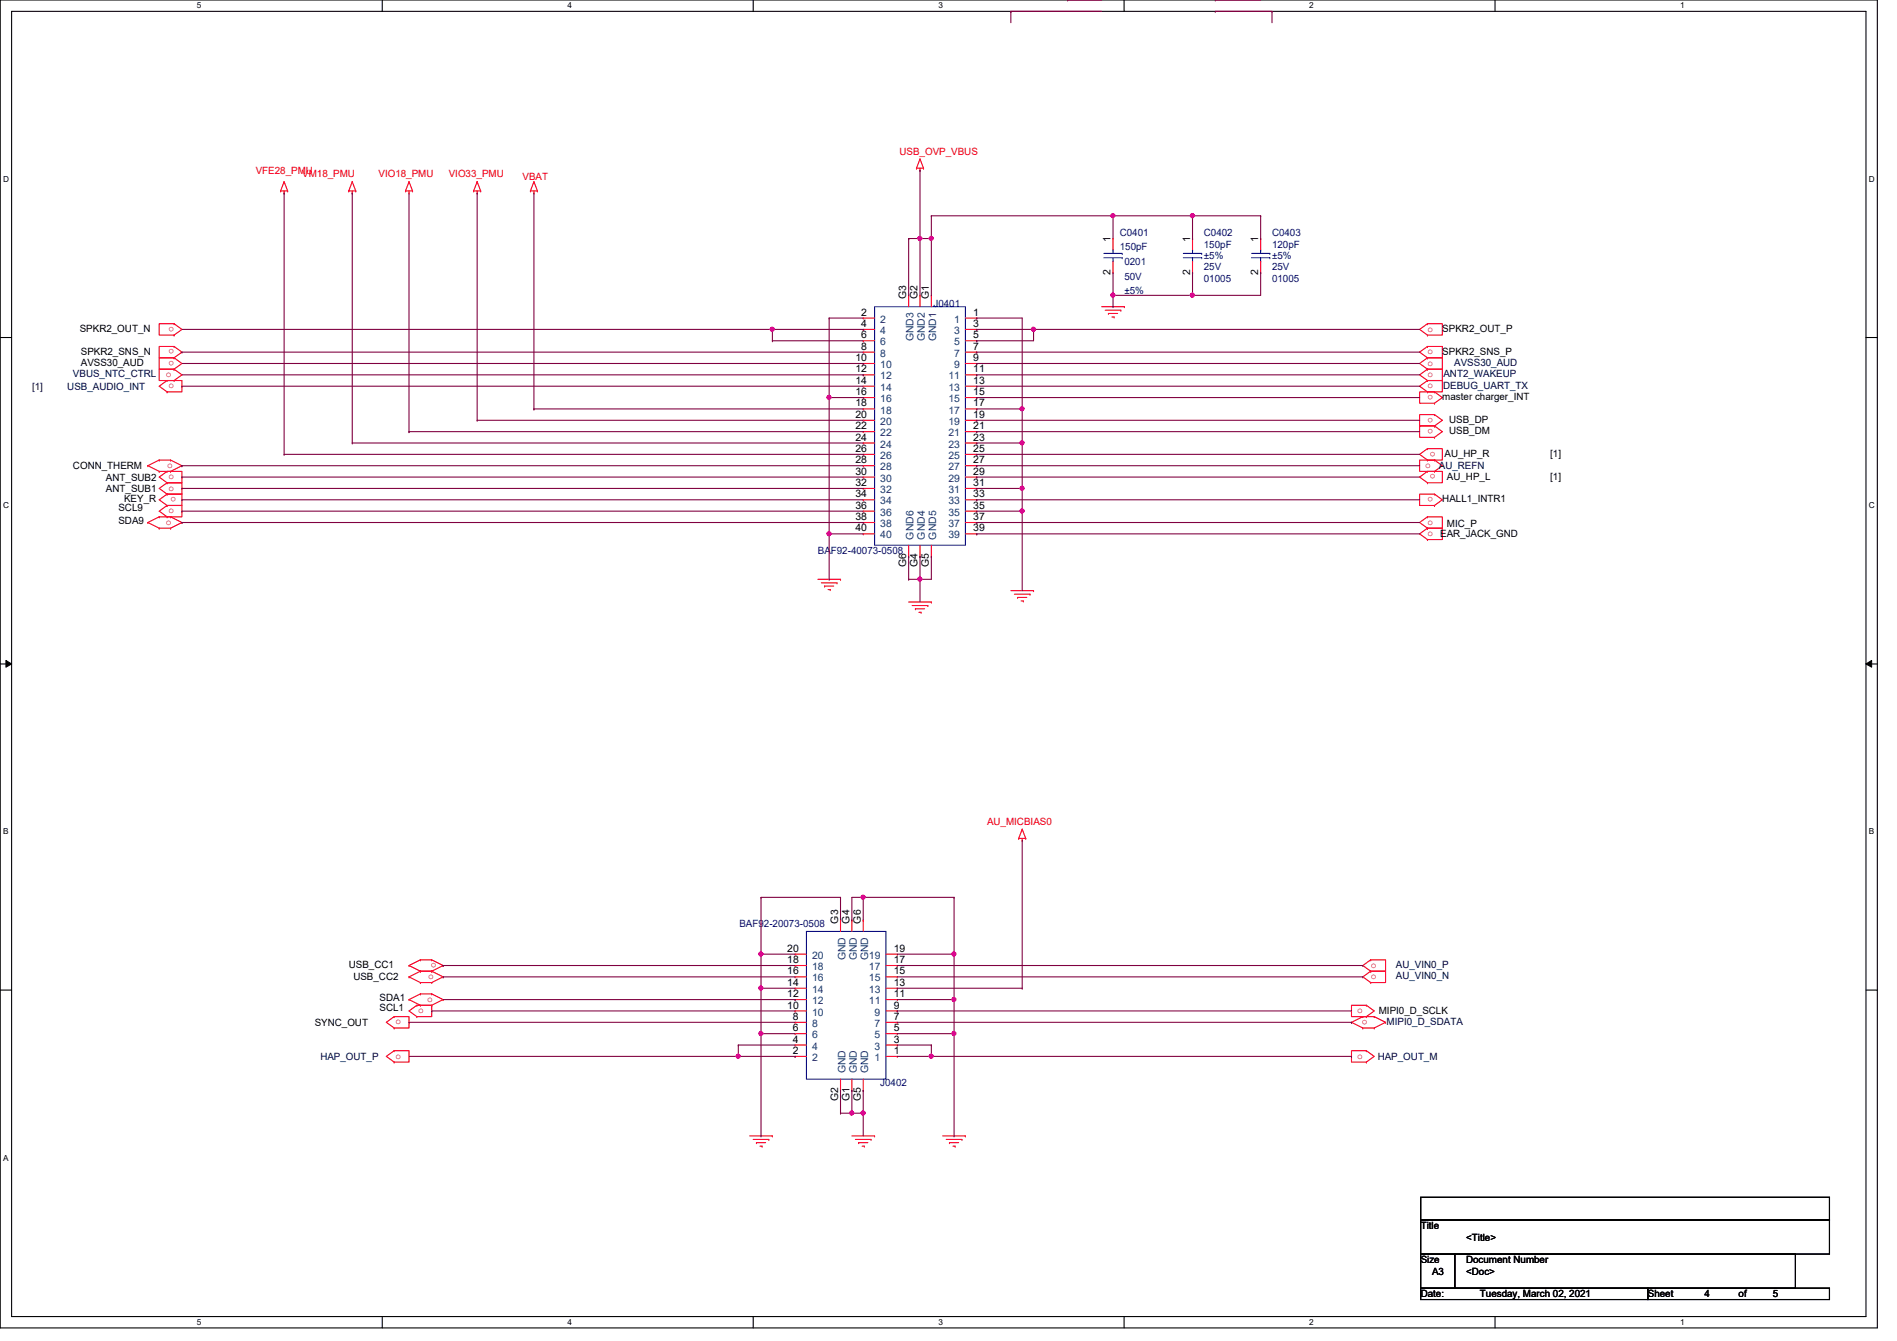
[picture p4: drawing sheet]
<svg xmlns="http://www.w3.org/2000/svg" width="297mm" height="210mm" viewBox="0 0 297 210" stroke-linecap="round" stroke-linejoin="round" font-family="sans-serif">
<path d="M0 0h294v207.9h-294zM1.8 1.8h290.4v204.3h-290.4z" fill="none" stroke="#000" stroke-width=".17"/>
<g fill="#fff">
<path d="M30.8 .2h.7v1.4h-.7z"/>
<path d="M30.8 206.2h.7v1.4h-.7z"/>
</g>
<path d="M59.9 0v1.8M59.9 206.1v1.8" fill="none" stroke="#000" stroke-width=".17"/>
<g fill="#fff">
<path d="M88.9 .2h.6v1.4h-.6z"/>
<path d="M88.9 206.2h.6v1.4h-.6z"/>
</g>
<path d="M117.9 0v1.8M117.9 206.1v1.8" fill="none" stroke="#000" stroke-width=".17"/>
<g fill="#fff">
<path d="M146.9 .2h.7v1.4h-.7z"/>
<path d="M146.9 206.2h.7v1.4h-.7z"/>
</g>
<path d="M176 0v1.8M176 206.1v1.8" fill="none" stroke="#000" stroke-width=".17"/>
<g fill="#fff">
<path d="M205 .2h.7v1.4h-.7z"/>
<path d="M205 206.2h.7v1.4h-.7z"/>
</g>
<path d="M234.1 0v1.8M234.1 206.1v1.8" fill="none" stroke="#000" stroke-width=".17"/>
<g fill="#fff">
<path d="M263.1 .2h.7v1.4h-.7z"/>
<path d="M263.1 206.2h.7v1.4h-.7z"/>
<path d="M.5 27.3h.9v1.4h-.9z"/>
<path d="M292.6 27.3h.9v1.4h-.9z"/>
<path d="M.5 78.4h.9v1.4h-.9z"/>
<path d="M292.6 78.4h.9v1.4h-.9z"/>
</g>
<path d="M0 52.8h1.8M292.2 52.8h1.8" fill="none" stroke="#000" stroke-width=".17"/>
<g fill="#fff">
<path d="M.5 129.5h.8v1.4h-.8z"/>
<path d="M292.6 129.5h.9v1.4h-.9z"/>
</g>
<path d="M0 103.9h1.8M292.2 103.9h1.8" fill="none" stroke="#000" stroke-width=".17"/>
<path d="M.9 103.4l.9 .5-.9 .5zM292.2 103.9l.9-.5v1z" fill="#000"/>
<path d="M.9 103.4l.9 .5-.9 .5zM292.2 103.9l.9-.5v1z" fill="none" stroke="#000" stroke-width=".16"/>
<path d="M.5 180.5h.8v1.4h-.8z" fill="#fff"/>
<path d="M0 155h1.8M292.2 155h1.8M222.5 187.4h64v3.6h-64zM222.5 191h64v5.3h-64zM222.5 196.3h5.3v5.3h-5.3zM227.8 196.3h53.3v5.3h-53.3zM222.5 201.6h35.5v1.8h-35.5zM258 201.6h28.5v1.8h-28.5z" fill="none" stroke="#000" stroke-width=".17"/>
<g fill="none" stroke="#f00" stroke-width=".17">
<path d="M43.9 29.9h.1M43.9 29.9h1.1M44.5 30.2h.1M44.5 28.4h.1M44.5 29.9v.3M44.5 28.4l-.6 1.5M44.5 28.4l.5 1.5M45 29.9h.1M54.6 29.9h.1M54.6 29.9h1.1M55.2 30.2h.1M55.2 28.4h.1"/>
<path d="M55.2 29.9v.3M55.2 28.4l-.6 1.5M55.2 28.4l.5 1.5M55.7 29.9h.1M63.5 29.9h.1M63.5 29.9h1.1M64 30.2h.1M64 28.4h.1M64 29.9v.3M64 28.4l.6 1.5M64 28.4l-.5 1.5M64.6 29.9h.1"/>
<path d="M74.2 29.9h.1M74.2 29.9h1.1M74.7 30.2h.1M74.7 28.4h.1M74.7 29.9v.3M74.7 28.4l-.5 1.5M74.7 28.4l.6 1.5M75.3 29.9h.1M83.1 29.9h.1M83.1 29.9h1.1M83.6 30.2h.1M83.6 28.4h.1"/>
<path d="M83.6 29.9v.3M83.6 28.4l-.5 1.5M83.6 28.4l.6 1.5M84.2 29.9h.1M143.5 26.3h.1M143.5 26.3h1.1M144.1 26.7h.1M144.1 24.9h.1M144.1 26.3v.4M144.1 24.9l-.6 1.4M144.1 24.9l.5 1.4M144.6 26.3h.1"/>
<path d="M174.3 37.3h.1M174.3 37.3v1.8M186.7 37.3h.1M186.7 37.3v1.8M197.4 37.3h.1M197.4 37.3v1.8M26.2 59.6h.1M26.2 59.6h2.3v1.7h-2.3M26.2 59.6l-1.3 .9 1.3 .8M27.3 52.5h.1M27.3 50.7h.1M27.3 50.7h-2.4v1.8h2.4"/>
<path d="M27.3 56h.1M27.3 54.2h.1M27.3 54.2h-2.4v1.8h2.4M27.3 57.8h.1M27.3 59.6h.1M27.3 57.8h-2.4v1.8h2.4M27.3 56h-2.4v1.8h2.4M27.3 50.7l1.2 .9-1.2 .9M27.3 54.2l1.2 .9-1.2 .9M27.3 57.8l1.2 .9-1.2 .9M27.3 56l1.2 .9-1.2 .9M135.2 49.8h.1"/>
<path d="M135.2 51.6h.1M135.2 53.3h.1M135.2 55.1h.1M135.2 56.9h.1M135.2 58.7h.1M135.2 49.8h1.7M135.2 51.6h1.7M135.2 53.3h1.7M135.2 55.1h1.7M135.2 56.9h1.7M135.2 58.7h1.7M142.3 46.2h.1"/>
<path d="M142.3 46.2v1.8M144.1 46.2h.1M144.1 46.2v1.8M145.8 46.2h.1M145.8 46.2v1.8M151.2 49.8h1.7M151.2 51.6h1.7M151.2 53.3h1.7M151.2 55.1h1.7M151.2 56.9h1.7M151.2 58.7h1.7M152.9 49.8h.1"/>
<path d="M152.9 51.6h.1M152.9 53.3h.1M152.9 55.1h.1M152.9 56.9h.1M152.9 58.7h.1M172.5 48h3.6M173.1 48.6h2.4M173.6 49.1h.1M173.6 49.1h1.4M174.1 49.6h.4M174.3 42.7h.1M174.3 40.9v1.8"/>
<path d="M174.5 49.6h.1M175.5 48.6h.1M176.1 48h.1M186.7 42.7h.1M186.7 40.9v1.8M197.4 42.7h.1M197.4 40.9v1.8M223.5 50.7h.1M223.5 52.5h.1M223.5 50.7h2.3v1.8h-2.3M223.5 54.2h.1M223.5 56h.1"/>
<path d="M223.5 54.2h2.3v1.8h-2.3M223.5 57.8h.1M223.5 59.6h.1M223.5 57.8h2.3v1.8h-2.3M223.5 59.6h2.3v1.7h-2.3M223.5 56h2.3v1.8h-2.3M223.5 50.7l-1.2 .9 1.2 .9M223.5 54.2l-1.2 .9 1.2 .9M223.5 57.8l-1.2 .9 1.2 .9M223.5 59.6l-1.2 .9 1.2 .8M223.5 56l-1.2 .9 1.2 .9M23.2 72.9h.1"/>
<path d="M23.2 72.9l1.7 .9M24.9 72h.1M24.9 73.8h.1M24.9 72l-1.7 .9M24.9 72h1.8M24.9 73.8h1.8M26.2 61.3h.1M26.2 73.8h.1M26.2 75.6h.1M26.2 73.8h2.3v1.8h-2.3M26.2 77.3h.1M26.2 75.6h2.3v1.7h-2.3"/>
<path d="M26.2 79.1h.1M26.2 77.3h2.3v1.8h-2.3M26.2 79.1h2.3v1.8h-2.3M26.2 73.8l-1.3 .9 1.3 .9M26.2 75.6l-1.3 .9 1.3 .8M26.2 77.3l-1.3 .9 1.3 .9M26.2 79.1l-1.3 .9 1.3 .9M26.7 72h.1M26.7 73.8h.1M26.7 72l1.8 .9M28.5 72.9h.1M28.5 72.9l-1.8 .9"/>
<path d="M135.2 60.5h.1M135.2 62.2h.1M135.2 64h.1M135.2 65.8h.1M135.2 67.6h.1M135.2 69.3h.1M135.2 71.1h.1M135.2 72.9h.1M135.2 74.7h.1M135.2 76.5h.1M135.2 78.2h.1M135.2 60.5h1.7"/>
<path d="M135.2 62.2h1.7M135.2 64h1.7M135.2 65.8h1.7M135.2 67.6h1.7M135.2 69.3h1.7M135.2 71.1h1.7M135.2 72.9h1.7M135.2 74.7h1.7M135.2 76.5h1.7M135.2 78.2h1.7M151.2 60.5h1.7M151.2 62.2h1.7"/>
<path d="M151.2 64h1.7M151.2 65.8h1.7M151.2 67.6h1.7M151.2 69.3h1.7M151.2 71.1h1.7M151.2 72.9h1.7M151.2 74.7h1.7M151.2 76.5h1.7M151.2 78.2h1.7M152.9 60.5h.1M152.9 62.2h.1M152.9 64h.1"/>
<path d="M152.9 65.8h.1M152.9 67.6h.1M152.9 69.3h.1M152.9 71.1h.1M152.9 72.9h.1M152.9 74.7h.1M152.9 76.5h.1M152.9 78.2h.1M223.5 61.3h.1M223.5 72h.1M223.5 70.2h.1M223.5 70.2h2.3v1.8h-2.3"/>
<path d="M223.5 75.6h.1M223.5 73.8h.1M223.5 73.8h2.3v1.8h-2.3M223.5 70.2l-1.2 .9 1.2 .9M223.5 73.8l-1.2 .9 1.2 .9M224.6 63.1h.1M224.6 61.3h.1M224.6 61.3h-2.3v1.8h2.3M224.6 66.7h.1M224.6 64.9h.1M224.6 64.9h-2.3v1.8h2.3M224.6 68.5h.1"/>
<path d="M224.6 66.7h-2.3v1.8h2.3M224.6 72h.1M224.6 73.8h.1M224.6 72h-2.3v1.8h2.3M224.6 79.1h.1M224.6 77.3h.1M224.6 77.3h-2.3v1.8h2.3M224.6 61.3l1.2 .9-1.2 .9M224.6 64.9l1.2 .9-1.2 .9M224.6 66.7l1.2 .9-1.2 .9M224.6 72l1.2 .9-1.2 .9M224.6 77.3l1.2 .9-1.2 .9"/>
<path d="M23.2 81.8h.1M23.2 81.8l1.7 .9M24.9 80.9h.1M24.9 82.7h.1M24.9 80.9h1.8M24.9 80.9l-1.7 .9M24.9 82.7h1.8M26.2 80.9h.1M26.7 80.9h.1M26.7 82.7h.1M26.7 80.9l1.8 .9M28.5 81.8h.1"/>
<path d="M28.5 81.8l-1.8 .9M128.1 90.7h3.5M128.6 91.2h2.5M129.1 91.7h.1M129.1 91.7h1.5M129.7 92.3h.3M130 92.3h.1M131.1 91.2h.1M131.6 90.7h.1M135.2 80h.1M135.2 81.8h.1M135.2 83.6h.1"/>
<path d="M135.2 80h1.7M135.2 81.8h1.7M135.2 83.6h1.7M142.3 87.1h.1M142.3 94.2h3.5M142.3 85.3v1.8M142.8 94.8h2.5M143.3 95.3h.1M143.3 95.3h1.5M143.9 95.8h.3M144.1 87.1h.1M144.1 85.3v1.8"/>
<path d="M144.2 95.8h.1M145.3 94.8h.1M145.8 94.2h.1M145.8 87.1h.1M145.8 85.3v1.8M151.2 80h1.7M151.2 81.8h1.7M151.2 83.6h1.7M152.9 80h.1M152.9 81.8h.1M152.9 83.6h.1M158.3 92.5h3.5"/>
<path d="M158.8 93h2.5M159.3 93.5h.1M159.3 93.5h1.5M159.9 94.1h.3M160.2 94.1h.1M161.3 93h.1M161.8 92.5h.1M223.5 80.9h.1M223.5 82.7h.1M223.5 80.9h2.3v1.8h-2.3M223.5 84.5h.1M223.5 82.7h2.3v1.8h-2.3"/>
<path d="M223.5 80.9l-1.2 .9 1.2 .9M223.5 82.7l-1.2 .9 1.2 .9M159.5 131.2h.1M159.5 131.2h1.1M160.1 131.6h.1M160.1 129.8h.1M160.1 131.2v.4M160.1 129.8l-.6 1.4M160.1 129.8l.5 1.4M160.6 131.2h.1M61.7 159.1h.1M61.7 159.1h2.3v1.8h-2.3"/>
<path d="M61.7 159.1l-1.2 .9 1.2 .9M64 151.1h.1M64 152.9h.1M64 156.5h.1M64 151.1l1.8 .9M64 152.9l1.8 .9M64 156.5l1.8 .9M65.3 157.4h.1M65.3 159.1h.1M65.3 157.4h2.3v1.7h-2.3M65.3 157.4l-1.3 .8 1.3 .9M65.8 152h.1"/>
<path d="M65.8 150.2h.1M65.8 153.8h.1M65.8 155.6h.1M65.8 157.4h.1M65.8 152h1.8M65.8 150.2h1.8M65.8 150.2l-1.8 .9M65.8 152l-1.8 .9M65.8 153.8h1.8M65.8 155.6h1.8M65.8 155.6l-1.8 .9M65.8 157.4h1.8"/>
<path d="M67.6 152h.1M67.6 150.2h.1M67.6 153.8h.1M67.6 155.6h.1M67.6 157.4h.1M67.6 150.2l1.8 .9M67.6 152l1.8 .9M67.6 155.6l1.8 .9M69.4 151.1h.1M69.4 152.9h.1M69.4 156.5h.1M69.4 151.1l-1.8 .9"/>
<path d="M69.4 152.9l-1.8 .9M69.4 156.5l-1.8 .9M124.5 158.2h.1M124.5 156.5h.1M124.5 154.7h.1M124.5 152.9h.1M124.5 151.1h.1M124.5 149.4h.1M124.5 158.2h1.8M124.5 156.5h1.8M124.5 154.7h1.8M124.5 152.9h1.8"/>
<path d="M124.5 151.1h1.8M124.5 149.4h1.8M131.6 144h.1M131.6 144v1.8M133.4 144h.1M133.4 144v1.8M135.2 144h.1M135.2 144v1.8M138.7 158.2h1.8M138.7 156.5h1.8M138.7 154.7h1.8M138.7 152.9h1.8"/>
<path d="M138.7 151.1h1.8M138.7 149.4h1.8M140.5 158.2h.1M140.5 156.5h.1M140.5 154.7h.1M140.5 152.9h.1M140.5 151.1h.1M140.5 149.4h.1M213.4 159.1h.1M213.4 159.1h1.8M213.4 159.1l-1.8 .9M213.9 157.4h.1"/>
<path d="M213.9 159.1h.1M213.9 157.4h-2.3v1.7h2.3M213.9 157.4l1.3 .8-1.3 .9M214.6 150.2h.1M214.6 152h.1M214.6 150.2h2.4v1.8h-2.4M214.6 153.8h.1M214.6 152h2.4v1.8h-2.4M214.6 150.2l-1.2 .9 1.2 .9M214.6 152l-1.2 .9 1.2 .9M215.2 159.1h.1M215.2 159.1l1.8 .9"/>
<path d="M61.7 160.9h.1M61.7 164.5h.1M61.7 166.2h.1M61.7 164.5h2.3v1.7h-2.3M61.7 164.5l-1.2 .9 1.2 .8M117.4 177.8h3.5M117.9 178.4h2.5M118.4 178.9h.1M118.4 178.9h1.5M119 179.4h.3M119.3 179.4h.1M120.4 178.4h.1"/>
<path d="M120.9 177.8h.1M124.5 165.4h.1M124.5 163.6h.1M124.5 161.8h.1M124.5 160h.1M124.5 165.4h1.8M124.5 163.6h1.8M124.5 161.8h1.8M124.5 160h1.8M131.6 170.7h.1M131.6 168.9v1.8M133.4 170.7h.1"/>
<path d="M133.4 177.8h3.5M133.4 168.9v1.8M133.9 178.4h2.5M134.4 178.9h.1M134.4 178.9h1.5M135 179.4h.3M135.2 170.7h.1M135.2 168.9v1.8M135.3 179.4h.1M136.4 178.4h.1M136.9 177.8h.1M138.7 165.4h1.8"/>
<path d="M138.7 163.6h1.8M138.7 161.8h1.8M138.7 160h1.8M140.5 165.4h.1M140.5 163.6h.1M140.5 161.8h.1M140.5 160h.1M147.6 177.8h3.6M148.2 178.4h2.4M148.7 178.9h.1M148.7 178.9h1.4M149.2 179.4h.4"/>
<path d="M149.6 179.4h.1M150.6 178.4h.1M151.2 177.8h.1M211.6 160h.1M211.6 160l1.8 .9M213.4 160.9h.1M213.4 160.9h1.8M213.9 164.5h.1M213.9 166.2h.1M213.9 164.5h-2.3v1.7h2.3M213.9 164.5l1.3 .9-1.3 .8M215.2 160.9h.1"/>
<path d="M217 160h.1M217 160l-1.8 .9"/>
</g>
<g fill="none" stroke="#00f" stroke-width=".17">
<path d="M172.8 39.7h2.9M174.3 39.1h.1M174.3 39.1v.6M175.7 39.7h.1M185.3 39.7h2.9M186.7 39.1h.1M186.7 39.1v.6M188.2 39.7h.1M196 39.7h2.8M197.4 39.1h.1M197.4 39.1v.6M198.8 39.7h.1"/>
<path d="M136.9 48h14.3v37.3h-14.3zM172.8 40.3h2.9M174.3 40.9h.1M174.3 40.3v.6M175.7 40.3h.1M185.3 40.3h2.9M186.7 40.9h.1M186.7 40.3v.6M188.2 40.3h.1M196 40.3h2.8M197.4 40.9h.1M197.4 40.3v.6"/>
<path d="M198.8 40.3h.1M126.3 145.8h12.4v23.1h-12.4z"/>
</g>
<g fill="none" stroke="#800040" stroke-width=".17">
<path d="M158.3 1.8h.1M158.3 1.8h14.2M158.3 1.8v1.8M167.2 0h.1M167.2 0h5.3M190.3 0h.1M190.3 1.8h.1M190.3 0h7.1M190.3 1.8h8.9M199.2 1.8h.1M199.2 1.8v1.8M119.2 140.5h.1"/>
<path d="M119.2 149.4h.1M119.2 140.5h12.4M119.2 140.5v8.9"/>
</g>
<circle cx="119.1" cy="149.3" r=".32" fill="#f0f"/>
<circle cx="119.1" cy="149.3" r=".32" fill="none" stroke="#f0f" stroke-width=".17"/>
<path d="M131.6 140.5h.1M131.6 140.5v3.5M133.4 144h.1M135.2 140.5h.1M149.4 140.5h.1M149.4 140.5h-16v3.5" fill="none" stroke="#800040" stroke-width=".17"/>
<circle cx="135.1" cy="140.4" r=".32" fill="#f0f"/>
<circle cx="135.1" cy="140.4" r=".32" fill="none" stroke="#f0f" stroke-width=".17"/>
<path d="M119.2 154.7h.1M119.2 149.4h.1M119.2 149.4v5.3M119.2 149.4h5.3M135.2 140.5h.1M135.2 140.5v3.5M140.5 149.4h8.9M149.4 149.4h.1M149.4 140.5v8.9" fill="none" stroke="#800040" stroke-width=".17"/>
<circle cx="149.4" cy="149.3" r=".32" fill="#f0f"/>
<circle cx="149.4" cy="149.3" r=".32" fill="none" stroke="#f0f" stroke-width=".17"/>
<path d="M69.4 151.1h.1M69.4 152.9h.1M69.4 151.1h55.1M69.4 152.9h55.1M119.2 154.7h.1M119.2 154.7h5.3M119.2 154.7v7.1M149.4 156.5h.1M149.4 149.4v7.1M119.2 161.8h.1" fill="none" stroke="#800040" stroke-width=".17"/>
<circle cx="119.1" cy="154.7" r=".32" fill="#f0f"/>
<circle cx="119.1" cy="154.7" r=".32" fill="none" stroke="#f0f" stroke-width=".17"/>
<circle cx="119.1" cy="161.8" r=".32" fill="#f0f"/>
<circle cx="119.1" cy="161.8" r=".32" fill="none" stroke="#f0f" stroke-width=".17"/>
<path d="M69.4 156.5h55.1M124.5 156.5h.1M140.5 156.5h8.9M149.4 156.5h.1" fill="none" stroke="#800040" stroke-width=".17"/>
<circle cx="149.4" cy="156.4" r=".32" fill="#f0f"/>
<circle cx="149.4" cy="156.4" r=".32" fill="none" stroke="#f0f" stroke-width=".17"/>
<g fill="none" stroke="#800040" stroke-width=".17">
<path d="M67.6 158.2h.1M67.6 158.2h56.9M140.5 158.2h.1M140.5 158.2h71.1M149.4 156.5v5.3M64 160h.1M64 160h60.5M119.2 177.8h.1M119.2 161.8h.1M119.2 161.8v16M119.2 161.8h5.3M140.5 160h71.1"/>
<path d="M140.5 161.8h8.9M149.4 161.8h.1M211.6 160h.1"/>
</g>
<circle cx="149.4" cy="161.8" r=".32" fill="#f0f"/>
<circle cx="149.4" cy="161.8" r=".32" fill="none" stroke="#f0f" stroke-width=".17"/>
<path d="M64 165.4h51.6M115.6 165.4h.1M115.6 163.6h.1M115.6 163.6v1.8M115.6 163.6h8.9M140.5 163.6h5.3M145.8 163.6h.1M145.8 165.4h.1M145.8 163.6v1.8" fill="none" stroke="#800040" stroke-width=".17"/>
<circle cx="115.6" cy="165.3" r=".32" fill="#f0f"/>
<circle cx="115.6" cy="165.3" r=".32" fill="none" stroke="#f0f" stroke-width=".17"/>
<path d="M115.6 165.4h8.9M124.5 165.4h.1M140.5 165.4h71.1M145.8 165.4h.1M211.6 165.4h.1" fill="none" stroke="#800040" stroke-width=".17"/>
<circle cx="145.8" cy="165.3" r=".32" fill="#f0f"/>
<circle cx="145.8" cy="165.3" r=".32" fill="none" stroke="#f0f" stroke-width=".17"/>
<path d="M131.6 174.2h.1M131.6 170.7v3.5M131.6 174.2h3.6M133.4 170.7h.1M133.4 174.2h.1M133.4 170.7v3.5M135.2 170.7h.1M135.2 174.2h.1M135.2 170.7v3.5" fill="none" stroke="#800040" stroke-width=".17"/>
<circle cx="133.4" cy="174.2" r=".32" fill="#f0f"/>
<circle cx="133.4" cy="174.2" r=".32" fill="none" stroke="#f0f" stroke-width=".17"/>
<circle cx="135.1" cy="174.2" r=".32" fill="#f0f"/>
<circle cx="135.1" cy="174.2" r=".32" fill="none" stroke="#f0f" stroke-width=".17"/>
<g fill="none" stroke="#800040" stroke-width=".17">
<path d="M44.5 30.2h.1M44.5 30.2v40.9M55.2 30.2h.1M55.2 30.2v39.1M64 30.2v37.4M74.7 30.2h.1M74.7 30.2v35.6M83.6 30.2v33.8M144.1 26.7h.1M144.1 26.7v10.6M64 67.6h.1M83.6 64h.1"/>
<path d="M135.2 174.2h.1M135.2 174.2v3.6"/>
</g>
<circle cx="144" cy="37.3" r=".32" fill="#f0f"/>
<circle cx="144" cy="37.3" r=".32" fill="none" stroke="#f0f" stroke-width=".17"/>
<path d="M142.3 37.3h.1M142.3 37.3h3.5M142.3 37.3v8.9M144.1 37.3h.1M144.1 37.3v8.9M145.8 37.3h.1M145.8 37.3v8.9" fill="none" stroke="#800040" stroke-width=".17"/>
<circle cx="145.8" cy="37.3" r=".32" fill="#f0f"/>
<circle cx="145.8" cy="37.3" r=".32" fill="none" stroke="#f0f" stroke-width=".17"/>
<path d="M129.8 49.8v12.4M129.8 62.2h.1" fill="none" stroke="#800040" stroke-width=".17"/>
<circle cx="129.8" cy="62.2" r=".32" fill="#f0f"/>
<circle cx="129.8" cy="62.2" r=".32" fill="none" stroke="#f0f" stroke-width=".17"/>
<path d="M129.8 49.8h.1M129.8 49.8h5.4M152.9 49.8h.1M152.9 49.8h7.2v14.2M160.1 64h.1" fill="none" stroke="#800040" stroke-width=".17"/>
<circle cx="160" cy="64" r=".32" fill="#f0f"/>
<circle cx="160" cy="64" r=".32" fill="none" stroke="#f0f" stroke-width=".17"/>
<path d="M28.5 51.6h92.4M120.9 51.6h.1" fill="none" stroke="#800040" stroke-width=".17"/>
<circle cx="120.9" cy="51.5" r=".32" fill="#f0f"/>
<circle cx="120.9" cy="51.5" r=".32" fill="none" stroke="#f0f" stroke-width=".17"/>
<path d="M120.9 51.6h.1M120.9 51.6h14.3M120.9 51.6v1.7M135.2 51.6h.1M152.9 51.6h.1M152.9 51.6h69.4M161.8 51.6h.1" fill="none" stroke="#800040" stroke-width=".17"/>
<circle cx="161.8" cy="51.5" r=".32" fill="#f0f"/>
<circle cx="161.8" cy="51.5" r=".32" fill="none" stroke="#f0f" stroke-width=".17"/>
<g fill="none" stroke="#800040" stroke-width=".17">
<path d="M28.5 55.1h.1M28.5 55.1h106.7M28.5 58.7h106.7M120.9 53.3h.1M120.9 53.3h14.3M135.2 58.7h.1M152.9 53.3h.1M152.9 55.1h.1M152.9 58.7h.1M152.9 55.1h69.4M152.9 58.7h69.4M161.8 51.6h.1"/>
<path d="M161.8 51.6v1.7h-8.9M28.5 60.5h.1M28.5 60.5h106.7M129.8 62.2h.1M129.8 62.2h5.4M129.8 62.2v21.4M152.9 60.5h.1M152.9 60.5h69.4M129.8 83.6h.1"/>
</g>
<circle cx="129.8" cy="83.5" r=".32" fill="#f0f"/>
<circle cx="129.8" cy="83.5" r=".32" fill="none" stroke="#f0f" stroke-width=".17"/>
<path d="M83.6 64h.1M83.6 64h51.6M152.9 62.2h.1M152.9 64h.1M152.9 62.2h69.4M152.9 64h7.2M160.1 64h.1M160.1 64v5.3" fill="none" stroke="#800040" stroke-width=".17"/>
<circle cx="160" cy="69.3" r=".32" fill="#f0f"/>
<circle cx="160" cy="69.3" r=".32" fill="none" stroke="#f0f" stroke-width=".17"/>
<g fill="none" stroke="#800040" stroke-width=".17">
<path d="M28.5 72.9h.1M28.5 74.7h.1M28.5 76.5h.1M28.5 72.9h106.7M28.5 74.7h106.7M28.5 76.5h106.7M44.5 71.1h.1M44.5 71.1h90.7M55.2 69.3h.1M55.2 69.3h80M64 67.6h.1M64 67.6h71.2"/>
<path d="M74.7 65.8h.1M74.7 65.8h60.5M152.9 65.8h.1M152.9 67.6h.1M152.9 69.3h.1M152.9 71.1h.1M152.9 72.9h.1M152.9 74.7h.1M152.9 76.5h.1M152.9 65.8h69.4M152.9 67.6h69.4M152.9 69.3h7.2"/>
<path d="M152.9 71.1h69.4M152.9 72.9h69.4M152.9 74.7h69.4M152.9 76.5h7.2M160.1 69.3h.1M160.1 76.5h.1M160.1 69.3v10.7"/>
</g>
<circle cx="160" cy="80" r=".32" fill="#f0f"/>
<circle cx="160" cy="80" r=".32" fill="none" stroke="#f0f" stroke-width=".17"/>
<circle cx="160" cy="76.4" r=".32" fill="#f0f"/>
<circle cx="160" cy="76.4" r=".32" fill="none" stroke="#f0f" stroke-width=".17"/>
<g fill="none" stroke="#800040" stroke-width=".17">
<path d="M28.5 78.2h.1M28.5 78.2h106.7M152.9 78.2h.1M152.9 78.2h69.4M28.5 80h.1M28.5 81.8h.1M28.5 80h106.7M28.5 81.8h106.7M142.3 87.1h.1M142.3 90.7h.1M142.3 87.1v3.6M142.3 90.7h1.8"/>
<path d="M144.1 87.1h.1M144.1 90.7h.1M144.1 87.1v7.1M145.8 87.1h.1M145.8 87.1v3.6M152.9 80h.1M152.9 81.8h.1M152.9 83.6h.1M152.9 80h7.2M152.9 81.8h69.4M152.9 83.6h69.4M160.1 80h.1"/>
<path d="M160.1 80v12.5"/>
</g>
<circle cx="144" cy="90.7" r=".32" fill="#f0f"/>
<circle cx="144" cy="90.7" r=".32" fill="none" stroke="#f0f" stroke-width=".17"/>
<g fill="none" stroke="#800040" stroke-width=".17">
<path d="M145.8 33.8h.1M145.8 33.8h28.5M174.3 33.8h.1M174.3 33.8v3.5M174.3 46.2h.1M174.3 42.7v3.5M129.8 83.6h.1M129.8 90.7h.1M129.8 83.6h5.4M129.8 83.6v7.1M144.1 90.7h.1M144.1 90.7h1.7"/>
<path d="M160.1 131.6v23.1M140.5 154.7h.1M140.5 151.1h72.9M140.5 152.9h72.9M140.5 154.7h19.6M160.1 154.7h.1M213.4 151.1h.1M213.4 152.9h.1M149.4 177.8h.1M149.4 161.8v16"/>
</g>
<circle cx="174.3" cy="33.8" r=".32" fill="#f0f"/>
<circle cx="174.3" cy="33.8" r=".32" fill="none" stroke="#f0f" stroke-width=".17"/>
<path d="M145.8 37.3h.1M145.8 33.8v3.5M174.3 33.8h12.4M186.7 33.8h.1M28.5 56.9h106.7M135.2 56.9h.1M152.9 56.9h.1M152.9 56.9h69.4" fill="none" stroke="#800040" stroke-width=".17"/>
<circle cx="186.7" cy="33.8" r=".32" fill="#f0f"/>
<circle cx="186.7" cy="33.8" r=".32" fill="none" stroke="#f0f" stroke-width=".17"/>
<path d="M186.7 37.3h.1M197.4 33.8h.1M197.4 37.3h.1M197.4 33.8h-10.7v3.5M197.4 33.8v3.5M174.3 46.2h.1M186.7 42.7h.1M186.7 42.7v3.5h-12.4" fill="none" stroke="#800040" stroke-width=".17"/>
<circle cx="186.7" cy="46.2" r=".32" fill="#f0f"/>
<circle cx="186.7" cy="46.2" r=".32" fill="none" stroke="#f0f" stroke-width=".17"/>
<circle cx="174.3" cy="46.2" r=".32" fill="#f0f"/>
<circle cx="174.3" cy="46.2" r=".32" fill="none" stroke="#f0f" stroke-width=".17"/>
<path d="M174.3 48h.1M174.3 46.2v1.8M186.7 46.2h.1M197.4 42.7h.1M197.4 42.7v3.5h-10.7" fill="none" stroke="#800040" stroke-width=".17"/>
<circle cx="119.1" cy="149.3" r=".32" fill="#f0f"/>
<circle cx="119.1" cy="149.3" r=".32" fill="none" stroke="#f0f" stroke-width=".17"/>
<circle cx="135.1" cy="140.4" r=".32" fill="#f0f"/>
<circle cx="135.1" cy="140.4" r=".32" fill="none" stroke="#f0f" stroke-width=".17"/>
<circle cx="149.4" cy="149.3" r=".32" fill="#f0f"/>
<circle cx="149.4" cy="149.3" r=".32" fill="none" stroke="#f0f" stroke-width=".17"/>
<circle cx="119.1" cy="154.7" r=".32" fill="#f0f"/>
<circle cx="119.1" cy="154.7" r=".32" fill="none" stroke="#f0f" stroke-width=".17"/>
<circle cx="119.1" cy="161.8" r=".32" fill="#f0f"/>
<circle cx="119.1" cy="161.8" r=".32" fill="none" stroke="#f0f" stroke-width=".17"/>
<circle cx="149.4" cy="156.4" r=".32" fill="#f0f"/>
<circle cx="149.4" cy="156.4" r=".32" fill="none" stroke="#f0f" stroke-width=".17"/>
<circle cx="149.4" cy="161.8" r=".32" fill="#f0f"/>
<circle cx="149.4" cy="161.8" r=".32" fill="none" stroke="#f0f" stroke-width=".17"/>
<circle cx="115.6" cy="165.3" r=".32" fill="#f0f"/>
<circle cx="115.6" cy="165.3" r=".32" fill="none" stroke="#f0f" stroke-width=".17"/>
<circle cx="145.8" cy="165.3" r=".32" fill="#f0f"/>
<circle cx="145.8" cy="165.3" r=".32" fill="none" stroke="#f0f" stroke-width=".17"/>
<circle cx="133.4" cy="174.2" r=".32" fill="#f0f"/>
<circle cx="133.4" cy="174.2" r=".32" fill="none" stroke="#f0f" stroke-width=".17"/>
<circle cx="135.1" cy="174.2" r=".32" fill="#f0f"/>
<circle cx="135.1" cy="174.2" r=".32" fill="none" stroke="#f0f" stroke-width=".17"/>
<circle cx="144" cy="37.3" r=".32" fill="#f0f"/>
<circle cx="144" cy="37.3" r=".32" fill="none" stroke="#f0f" stroke-width=".17"/>
<circle cx="145.8" cy="37.3" r=".32" fill="#f0f"/>
<circle cx="145.8" cy="37.3" r=".32" fill="none" stroke="#f0f" stroke-width=".17"/>
<circle cx="129.8" cy="62.2" r=".32" fill="#f0f"/>
<circle cx="129.8" cy="62.2" r=".32" fill="none" stroke="#f0f" stroke-width=".17"/>
<circle cx="160" cy="64" r=".32" fill="#f0f"/>
<circle cx="160" cy="64" r=".32" fill="none" stroke="#f0f" stroke-width=".17"/>
<circle cx="120.9" cy="51.5" r=".32" fill="#f0f"/>
<circle cx="120.9" cy="51.5" r=".32" fill="none" stroke="#f0f" stroke-width=".17"/>
<circle cx="161.8" cy="51.5" r=".32" fill="#f0f"/>
<circle cx="161.8" cy="51.5" r=".32" fill="none" stroke="#f0f" stroke-width=".17"/>
<circle cx="129.8" cy="83.5" r=".32" fill="#f0f"/>
<circle cx="129.8" cy="83.5" r=".32" fill="none" stroke="#f0f" stroke-width=".17"/>
<circle cx="160" cy="69.3" r=".32" fill="#f0f"/>
<circle cx="160" cy="69.3" r=".32" fill="none" stroke="#f0f" stroke-width=".17"/>
<circle cx="160" cy="80" r=".32" fill="#f0f"/>
<circle cx="160" cy="80" r=".32" fill="none" stroke="#f0f" stroke-width=".17"/>
<circle cx="160" cy="76.4" r=".32" fill="#f0f"/>
<circle cx="160" cy="76.4" r=".32" fill="none" stroke="#f0f" stroke-width=".17"/>
<circle cx="144" cy="90.7" r=".32" fill="#f0f"/>
<circle cx="144" cy="90.7" r=".32" fill="none" stroke="#f0f" stroke-width=".17"/>
<circle cx="174.3" cy="33.8" r=".32" fill="#f0f"/>
<circle cx="174.3" cy="33.8" r=".32" fill="none" stroke="#f0f" stroke-width=".17"/>
<circle cx="186.7" cy="33.8" r=".32" fill="#f0f"/>
<circle cx="186.7" cy="33.8" r=".32" fill="none" stroke="#f0f" stroke-width=".17"/>
<circle cx="186.7" cy="46.2" r=".32" fill="#f0f"/>
<circle cx="186.7" cy="46.2" r=".32" fill="none" stroke="#f0f" stroke-width=".17"/>
<circle cx="174.3" cy="46.2" r=".32" fill="#f0f"/>
<circle cx="174.3" cy="46.2" r=".32" fill="none" stroke="#f0f" stroke-width=".17"/>
<g font-size="1.6" fill="#f00">
<text x="40" y="27.2">VFE28_PMU</text>
<text x="47.3" y="27.8">VM18_PMU</text>
<text x="59.3" y="27.8">VIO18_PMU</text>
<text x="70.3" y="27.8">VIO33_PMU</text>
<text x="81.8" y="28.1">VBAT</text>
<text x="140.8" y="24.2">USB_OVP_VBUS</text>
<text x="27.3" y="51.1" transform="rotate(180 27.3 51.1)">o</text>
<text x="223.5" y="51.9">o</text>
<text x="26" y="59">o</text>
<text x="27.3" y="54.7" transform="rotate(180 27.3 54.7)">o</text>
<text x="27.3" y="56.5" transform="rotate(180 27.3 56.5)">o</text>
<text x="223.5" y="55.5">o</text>
<text x="223.5" y="59">o</text>
<text x="223.5" y="57.2">o</text>
<text x="26.4" y="60.8">o</text>
<text x="223.5" y="60.8">o</text>
<text x="224.4" y="61.8" transform="rotate(180 224.4 61.8)">o</text>
<text x="224.4" y="65.4" transform="rotate(180 224.4 65.4)">o</text>
<text x="224.4" y="67.1" transform="rotate(180 224.4 67.1)">o</text>
<text x="224.8" y="70.7" transform="rotate(180 224.8 70.7)">o</text>
<text x="26.2" y="73.2">o</text>
<text x="26.4" y="75">o</text>
<text x="26.4" y="76.8">o</text>
<text x="27.6" y="77.8" transform="rotate(180 27.6 77.8)">o</text>
<text x="223.2" y="73.2">o</text>
<text x="224.4" y="77.8" transform="rotate(180 224.4 77.8)">o</text>
<text x="224.8" y="74.3" transform="rotate(180 224.8 74.3)">o</text>
<text x="26" y="82.1">o</text>
<text x="26.4" y="80.3">o</text>
<text x="223.5" y="82.1">o</text>
<text x="223.5" y="83.9">o</text>
<text x="154.6" y="129.1">AU_MICBIAS0</text>
<text x="67.1" y="153.2">o</text>
<text x="68.3" y="150.7" transform="rotate(180 68.3 150.7)">o</text>
<text x="214.6" y="151.5">o</text>
<text x="214.6" y="153.2">o</text>
<text x="61.9" y="160.4">o</text>
<text x="65.5" y="158.6">o</text>
<text x="66.9" y="156.8">o</text>
<text x="212.5" y="158.6">o</text>
<text x="214.1" y="159.6" transform="rotate(180 214.1 159.6)">o</text>
<text x="61.9" y="165.7">o</text>
<text x="212.5" y="165.7">o</text>
</g>
<g font-size="1.6">
<text x="173.9" y="37.9" transform="rotate(-90 173.9 37.9)">1</text>
<text x="186.3" y="37.9" transform="rotate(-90 186.3 37.9)">1</text>
<text x="197" y="37.9" transform="rotate(-90 197 37.9)">1</text>
<text x="141.9" y="46.8" transform="rotate(-90 141.9 46.8)">G3</text>
<text x="143.7" y="46.8" transform="rotate(-90 143.7 46.8)">G2</text>
<text x="145.5" y="46.8" transform="rotate(-90 145.5 46.8)">G1</text>
<text x="173.9" y="43" transform="rotate(-90 173.9 43)">2</text>
<text x="186.3" y="43" transform="rotate(-90 186.3 43)">2</text>
<text x="197" y="43" transform="rotate(-90 197 43)">2</text>
<text x="12.5" y="51.9">SPKR2_OUT_N</text>
<text x="134.8" y="49.4">2</text>
<text x="134.8" y="51.2">4</text>
<text x="134.8" y="53">6</text>
<text x="152.4" y="49.4">1</text>
<text x="152.4" y="51.2">3</text>
<text x="152.4" y="53">5</text>
<text x="225.8" y="51.9">SPKR2_OUT_P</text>
<text x="12.7" y="55.5">SPKR2_SNS_N</text>
<text x="12.7" y="57.3">AVSS30_AUD</text>
<text x="133.9" y="56.5">10</text>
<text x="133.9" y="58.3">12</text>
<text x="134.8" y="54.7">8</text>
<text x="152.4" y="58.3">11</text>
<text x="152.4" y="54.7">7</text>
<text x="152.4" y="56.5">9</text>
<text x="225.8" y="55.5">SPKR2_SNS_P</text>
<text x="133.9" y="60.1">14</text>
<text x="133.9" y="61.8">16</text>
<text x="133.9" y="63.6">18</text>
<text x="133.9" y="65.4">20</text>
<text x="152.4" y="60.1">13</text>
<text x="152.4" y="61.8">15</text>
<text x="152.4" y="63.6">17</text>
<text x="152.4" y="65.4">19</text>
<text x="225.8" y="62.6">master charger_INT</text>
<text x="133.9" y="67.2">22</text>
<text x="133.9" y="69">24</text>
<text x="133.9" y="70.7">26</text>
<text x="152.4" y="67.2">21</text>
<text x="152.4" y="69">23</text>
<text x="152.4" y="70.7">25</text>
<text x="226.2" y="71.5">AU_HP_R</text>
<text x="226.9" y="66.2">USB_DP</text>
<text x="226.9" y="67.9">USB_DM</text>
<text x="242.7" y="71.5">[1]</text>
<text x="11.4" y="73.4">CONN_THERM</text>
<text x="16.6" y="75.2">ANT_SUB2</text>
<text x="16.6" y="77">ANT_SUB1</text>
<text x="133.9" y="72.5">28</text>
<text x="133.9" y="74.3">30</text>
<text x="133.9" y="76.1">32</text>
<text x="133.9" y="77.9">34</text>
<text x="152.4" y="72.5">27</text>
<text x="152.4" y="74.3">29</text>
<text x="152.4" y="76.1">31</text>
<text x="152.4" y="77.9">33</text>
<text x="226.6" y="75.1">AU_HP_L</text>
<text x="242.7" y="75.1">[1]</text>
<text x="18.5" y="80">SCL9</text>
<text x="18.5" y="82">SDA9</text>
<text x="19.4" y="78.6">KEY_R</text>
<text x="133.9" y="79.6">36</text>
<text x="133.9" y="81.4">38</text>
<text x="133.9" y="83.2">40</text>
<text x="152.4" y="79.6">35</text>
<text x="152.4" y="81.4">37</text>
<text x="152.4" y="83.2">39</text>
<text x="225.8" y="78.6">HALL1_INTR1</text>
<text x="226.6" y="82.5">MIC_P</text>
<text x="141.9" y="88.7" transform="rotate(-90 141.9 88.7)">G6</text>
<text x="143.7" y="88.7" transform="rotate(-90 143.7 88.7)">G4</text>
<text x="145.5" y="88.7" transform="rotate(-90 145.5 88.7)">G5</text>
<text x="225.5" y="84.1">EAR_JACK_GND</text>
<text x="123.3" y="149">20</text>
<text x="131.2" y="144.6" transform="rotate(-90 131.2 144.6)">G3</text>
<text x="133" y="144.6" transform="rotate(-90 133 144.6)">G4</text>
<text x="134.8" y="144.6" transform="rotate(-90 134.8 144.6)">G6</text>
<text x="140" y="149">19</text>
<text x="54.6" y="151.5">USB_CC1</text>
<text x="55.3" y="153.5">USB_CC2</text>
<text x="123.3" y="154.3">14</text>
<text x="123.3" y="152.5">16</text>
<text x="123.3" y="150.7">18</text>
<text x="140" y="154.3">13</text>
<text x="140" y="152.5">15</text>
<text x="140" y="150.7">17</text>
<text x="49.3" y="160.6">SYNC_OUT</text>
<text x="59.4" y="156.7">SDA1</text>
<text x="59.4" y="158.2">SCL1</text>
<text x="123.3" y="157.9">10</text>
<text x="123.3" y="156.1">12</text>
<text x="124.2" y="161.4">6</text>
<text x="124.2" y="159.6">8</text>
<text x="140" y="156.1">11</text>
<text x="140" y="161.4">5</text>
<text x="140" y="159.6">7</text>
<text x="140" y="157.9">9</text>
<text x="215.9" y="158.8">MIPI0_D_SCLK</text>
<text x="124.2" y="165">2</text>
<text x="124.2" y="163.2">4</text>
<text x="140" y="165">1</text>
<text x="140" y="163.2">3</text>
<text x="131.2" y="172.3" transform="rotate(-90 131.2 172.3)">G2</text>
<text x="133" y="172.3" transform="rotate(-90 133 172.3)">G1</text>
<text x="134.8" y="172.3" transform="rotate(-90 134.8 172.3)">G5</text>
<text x="222.5" y="192.4">Title</text>
<text x="222.5" y="197.7">Size</text>
<text x="229.6" y="197.7">Document Number</text>
<text x="229.6" y="194.2">&lt;Title&gt;</text>
<text x="222.5" y="203.1">Date:</text>
<text x="224.2" y="199.5">A3</text>
<text x="229.6" y="199.5">&lt;Doc&gt;</text>
<text x="231.7" y="203.1">Tuesday, March 02, 2021</text>
<text x="258" y="203.1">Sheet</text>
<text x="266.9" y="203.1">4</text>
<text x="272.2" y="203.1">of</text>
<text x="277.6" y="203.1">5</text>
</g>
<g font-size="1.6" fill="#000080">
<text x="175.3" y="37">C0401</text>
<text x="175.3" y="39.1">150pF</text>
<text x="176.1" y="41.4">0201</text>
<text x="188.5" y="37">C0402</text>
<text x="188.5" y="38.8">150pF</text>
<text x="188.5" y="40.6">±5%</text>
<text x="199.2" y="37">C0403</text>
<text x="199.2" y="38.8">120pF</text>
<text x="199.2" y="40.6">±5%</text>
<text x="176.1" y="43.8">50V</text>
<text x="176.1" y="46.1">±5%</text>
<text x="188.5" y="44.1">01005</text>
<text x="188.5" y="42.3">25V</text>
<text x="199.2" y="44.1">01005</text>
<text x="199.2" y="42.3">25V</text>
<text x="146.2" y="48">J0401</text>
<text x="128.1" y="86.8">BAF92-40073-0508</text>
<text x="115.8" y="145.1">BAF92-20073-0508</text>
<text x="137.8" y="170">J0402</text>
</g>
<g font-size="1.6" fill="#004080">
<text x="137.8" y="50.5">2</text>
<text x="137.8" y="52.3">4</text>
<text x="143" y="53.4" transform="rotate(-90 143 53.4)">GND3</text>
<text x="144.8" y="53.4" transform="rotate(-90 144.8 53.4)">GND2</text>
<text x="146.6" y="53.4" transform="rotate(-90 146.6 53.4)">GND1</text>
<text x="149.4" y="50.5">1</text>
<text x="149.4" y="52.3">3</text>
<text x="137.8" y="54.1">6</text>
<text x="137.8" y="55.8">8</text>
<text x="137.8" y="57.6">10</text>
<text x="137.8" y="59.4">12</text>
<text x="148.5" y="59.4">11</text>
<text x="149.4" y="54.1">5</text>
<text x="149.4" y="55.8">7</text>
<text x="149.4" y="57.6">9</text>
<text x="137.8" y="61.2">14</text>
<text x="137.8" y="62.9">16</text>
<text x="137.8" y="64.7">18</text>
<text x="148.5" y="61.2">13</text>
<text x="148.5" y="62.9">15</text>
<text x="148.5" y="64.7">17</text>
<text x="137.8" y="66.5">20</text>
<text x="137.8" y="68.3">22</text>
<text x="137.8" y="70.1">24</text>
<text x="137.8" y="71.8">26</text>
<text x="148.5" y="66.5">19</text>
<text x="148.5" y="68.3">21</text>
<text x="148.5" y="70.1">23</text>
<text x="148.5" y="71.8">25</text>
<text x="137.8" y="73.6">28</text>
<text x="137.8" y="75.4">30</text>
<text x="137.8" y="77.2">32</text>
<text x="148.5" y="73.6">27</text>
<text x="148.5" y="75.4">29</text>
<text x="148.5" y="77.2">31</text>
<text x="137.8" y="79">34</text>
<text x="137.8" y="80.7">36</text>
<text x="137.8" y="82.5">38</text>
<text x="148.5" y="79">33</text>
<text x="148.5" y="80.7">35</text>
<text x="148.5" y="82.5">37</text>
<text x="137.8" y="84.3">40</text>
<text x="143" y="84.5" transform="rotate(-90 143 84.5)">GND6</text>
<text x="144.8" y="84.5" transform="rotate(-90 144.8 84.5)">GND4</text>
<text x="146.6" y="84.5" transform="rotate(-90 146.6 84.5)">GND5</text>
<text x="148.5" y="84.3">39</text>
<text x="127.2" y="155.4">14</text>
<text x="127.2" y="153.6">16</text>
<text x="127.2" y="151.8">18</text>
<text x="127.2" y="150.1">20</text>
<text x="132.4" y="150.3" transform="rotate(-90 132.4 150.3)">GND</text>
<text x="134.2" y="150.3" transform="rotate(-90 134.2 150.3)">GND</text>
<text x="135.9" y="150.3" transform="rotate(-90 135.9 150.3)">GND</text>
<text x="136.1" y="155.4">13</text>
<text x="136.1" y="153.6">15</text>
<text x="136.1" y="151.8">17</text>
<text x="136.1" y="150.1">19</text>
<text x="127.2" y="160.7">8</text>
<text x="127.2" y="159">10</text>
<text x="127.2" y="157.2">12</text>
<text x="136.1" y="157.2">11</text>
<text x="136.9" y="160.7">7</text>
<text x="136.9" y="159">9</text>
<text x="127.2" y="166.1">2</text>
<text x="127.2" y="164.3">4</text>
<text x="127.2" y="162.5">6</text>
<text x="136.9" y="166.1">1</text>
<text x="136.9" y="164.3">3</text>
<text x="136.9" y="162.5">5</text>
<text x="132.4" y="168" transform="rotate(-90 132.4 168)">GND</text>
<text x="134.2" y="168" transform="rotate(-90 134.2 168)">GND</text>
<text x="135.9" y="168" transform="rotate(-90 135.9 168)">GND</text>
</g>
<g font-size="1.6" fill="#000040">
<text x="11.4" y="59.1">VBUS_NTC_CTRL</text>
<text x="226" y="59.1">ANT2_WAKEUP</text>
<text x="227.7" y="57.3">AVSS30_AUD</text>
<text x="5" y="61">[1]</text>
<text x="10.5" y="61">USB_AUDIO_INT</text>
<text x="226" y="60.8">DEBUG_UART_TX</text>
<text x="225.3" y="73.4">AU_REFN</text>
<text x="218.6" y="151.5">AU_VIN0_P</text>
<text x="218.6" y="153.3">AU_VIN0_N</text>
<text x="217.1" y="160.4">MIPI0_D_SDATA</text>
<text x="50.2" y="165.9">HAP_OUT_P</text>
<text x="215.7" y="165.9">HAP_OUT_M</text>
</g>
<g font-size="1.3">
<text x="30.8" y="1.3">5</text>
<text x="88.9" y="1.3">4</text>
<text x="146.9" y="1.3">3</text>
<text x="205" y="1.3">2</text>
<text x="263.1" y="1.3">1</text>
<text x=".5" y="28.4">D</text>
<text x="292.6" y="28.4">D</text>
<text x=".5" y="79.5">C</text>
<text x="292.6" y="79.5">C</text>
<text x=".5" y="130.6">B</text>
<text x="292.6" y="130.6">B</text>
<text x=".5" y="181.7">A</text>
<text x="30.8" y="207.4">5</text>
<text x="88.9" y="207.4">4</text>
<text x="146.9" y="207.4">3</text>
<text x="205" y="207.4">2</text>
<text x="263.1" y="207.4">1</text>
</g>
</svg>
